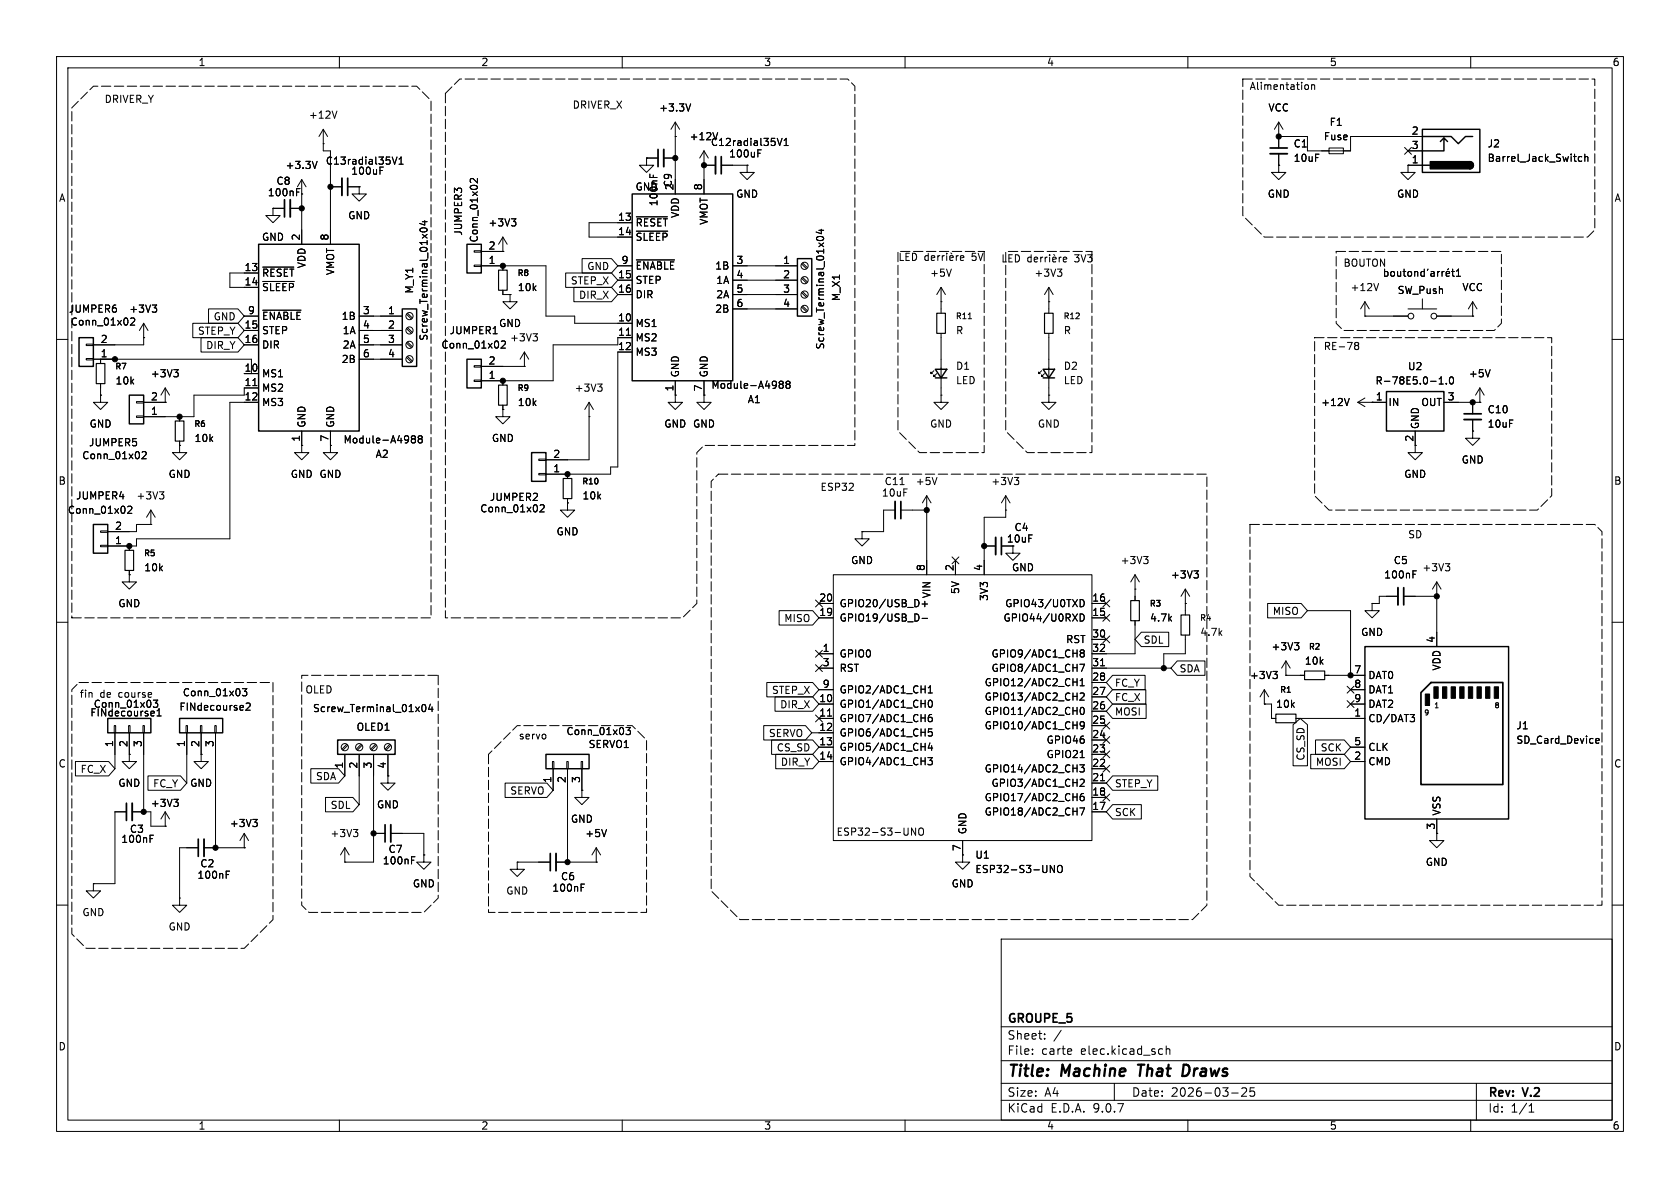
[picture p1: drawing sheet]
<svg xmlns="http://www.w3.org/2000/svg" width="297mm" height="210mm" viewBox="0 0 297 210" stroke-linecap="round" stroke-linejoin="round" font-family="sans-serif">
<g fill="none" stroke="#000" stroke-width=".18">
<path d="M10 10h277v190h-277zM12 12h273v186h-273zM59.6 19.6l-.5 1.3M60 10v2M110 10v2M122.1 18.4l-.4 1.2M160 10v2M210 10v2M230.9 15h.3l.1 .2v.5l-.4 .1M231.9 15.1l.2-.1h.3v.8M231.9 15v.8M260 10v2"/>
<path d="M48.3 36.8v1.3h1.2l-1.2 1.3-1.3-1.3h1.3M48.3 36.8h.1M48.3 36.8h2M51.3 36.8h2M52.4 34h.5M52.4 33.3h.6M53.3 34.3h.1M53.3 31.8v11.4M53.3 31.8l-.7 1.2M53.3 31.8l.8 1.2M56.1 28.5l-.5 1.3M57.1 25.4h.1"/>
<path d="M57.1 22.9v3.8h1.3v16.5M57.1 22.9l-.7 1.2M57.1 22.9l.8 1.2M58.4 33h2.1M61.5 33h2M63.5 33v1.3h1.3l-1.3 1.3-1.3-1.3h1.3M63.5 33h.1M67.2 30.1h.4M69.3 27.8l.5 1.2 .4-1.2M70.5 29h.8M70.5 28.1l.4-.3v1.2M74.7 39.2h.8"/>
<path d="M75.1 39v.8l-.9-.3M84.4 31.6v.7l-.9-.7-.4 .2 .2 .5M90.4 38.7h.8l-.4 .5M91 39.2l.2 .2v.3l-.2 .2M111.8 39.4h-7.7v2.5h7.7M112.5 38.3h5.5M114.3 27.9v1.3h1.3l-1.3 1.3-1.3-1.3h1.3M114.3 27.9h.1M114.3 27.9h2M114.9 30.8v.6M115.5 31v.4M117.3 27.9h2.1"/>
<path d="M119.4 24.1h.1M119.4 21.6l-.8 1.3M119.4 21.6l.7 1.3M119.4 21.6v10.2M124.5 29.2h.1M124.5 29.2h2M124.5 26.7l-.8 1.2M124.5 26.7l.7 1.2M124.5 26.7v7.6M126.9 23.4l-.4 1.3M127.5 29.2h4.6M132.1 29.2v1.3h1.2l-1.2 1.3-1.3-1.3h1.3"/>
<path d="M132.1 29.2h.1M134 27.1h.4M137.4 24.5l.4 1.2 .5-1.2M138.6 25.7h.7M138.6 24.8l.4-.3v1.2M226.1 24.1h.1M226.1 29.2v1.3h1.2l-1.2 1.3-1.3-1.3h1.3M226.1 29.2h.1M226.1 21.6l-.8 1.3M226.1 21.6l.7 1.3M226.1 21.6v4.6M226.1 27.2v2"/>
<path d="M226.1 24.1h5v2.6h7.7v-2.6h12.7M234.9 26.2h2.6v1h-2.6zM248.3 26.1l1.2 1.2M248.9 29.2v1.3h1.3l-1.3 1.3-1.3-1.3h1.3M248.9 29.2h.1M248.9 29.2h2.6M248.9 26.7h2.6M249.5 26.1l-1.2 1.2M279.6 27.7h-.3l-.3 .2 .1 .6h.5M280.2 27.8l.2-.1h.3v.8M280.2 27.2v1.3M23.1 56.3l.5-.1 .2 .4-.8 .9h.8"/>
<path d="M25.4 59.7h.1M25.4 57.2v3.8h-8.9M25.4 57.2l-.8 1.2M25.4 57.2l.8 1.2M26.9 53.9h.8l-.4 .5M27.5 54.4l.2 .2v.3l-.2 .3M34.1 57.1h8l1.1 1.3-1.1 1.3h-8zM35.5 59.7h6.6l1.1 1.3-1.1 1.2h-6.6zM36.9 54.6h5.2l1.1 1.3-1.1 1.3h-5.2zM43.2 55.9h2.5M43.2 58.4h2.5M45.7 48.3h-5.1v2.5h5.1"/>
<path d="M46.5 47.2h5.4M46.5 49.8h5.5M46.5 54.8h6.7M63.5 55.9h7.6M63.5 58.4h7.6M71.9 55.5l.8 .9M71.9 58.1l.8 .8M72 55.4l.9 .8M72 57.9l.9 .9M74.4 40.4a.69 .69 0 0 1 1.1 .3 .72 .72 0 0 1-1.3-.1zM83.8 46.9h1.3v.2h-1.3zM83.8 44.3h1.3v.3h-1.3z"/>
<path d="M85.1 47h11.4v8.9h5.1v1.3h10.2M85.1 44.5h3.8M88.9 44.5h.1M88.9 41.9v2.6M88.9 47v.8M88.9 51.3v.8h1.3M88.9 41.9l-.8 1.3M88.9 41.9l.8 1.3M90.2 52.1v1.2h1.2l-1.2 1.3-1.3-1.3h1.3M90.2 52.1h.1M94.2 59h.8l-.4 .5M94.8 59.5l.2 .2v.3l-.2 .3"/>
<path d="M100 48.3h8.1l1.1 1.2-1.1 1.3h-8.1zM101.5 50.8h6.6l1.1 1.3-1.1 1.2h-6.6zM102.9 45.7h5.2l1.1 1.3-1.1 1.3h-5.2zM109.2 47h2.6M109.2 49.5h2.6M109.2 52.1h2.6M110.7 59.3h.8M111.8 59.7h-2.6v1.3h-11.4v6.3h-12.7M112.5 40.9h5.5M112.5 45.9h6.8M129.5 54.6h11.5M129.5 47h11.5"/>
<path d="M129.5 49.5h11.5M129.5 52.1h11.5M141.7 46.7l.9 .8M141.7 49.2l.9 .8M141.7 51.7l.9 .9M141.7 54.3l.9 .8M141.9 46.5l.8 .8M141.9 49l.8 .9M141.9 51.6l.8 .8M141.9 54.1l.8 .8M144.4 42a.75 .75 0 0 1 1.2 .2 .72 .72 0 0 1-1.3-.1zM144.8 40.7h.8"/>
<path d="M145.2 40.5v.8l-.9-.3M159.1 44.8v1.2h.6M160.2 45.4h.4M160.8 44.8h-.6v1.2h.6M161.3 44.8a.64 .64 0 0 1 .8 .6 .64 .64 0 0 1-.8 .6zM164.1 44.8v1.2M164.1 45.3l-.4-.1-.2 .2 .1 .6h.5M164.6 45.6l.7-.1-.1-.2-.4-.1-.2 .2 .1 .6h.5M165.8 45.2v.8M166.2 45.2l-.4 .2M166.4 53.3h.1M166.4 50.8v4.6"/>
<path d="M166.4 58.9v11M166.4 50.8l-.8 1.3M166.4 50.8l.7 1.3M166.6 45.2v.8M166.9 45.2l-.3 .2M167.4 44.8v.1M167.4 45.2v.8M167.9 45.6l.6-.1v-.2l-.4-.1-.2 .2 .1 .6h.5M168.1 44.7l.2 .2M168.2 47.6l-.4 1.2M169.1 45.2v.8M169.4 45.2l-.3 .2"/>
<path d="M169.8 45.6l.6-.1-.1-.2-.3-.1-.2 .2v.6h.5M171.2 56.3h.6M177.3 45v1.3h.6M178.4 45.6h.4M179 45h-.6v1.3h.6M179.5 45a.64 .64 0 0 1 .7 .7 .64 .64 0 0 1-.7 .6zM182.3 45.5h-.4l-.2 .2 .1 .5h.5M182.3 45v1.3M182.8 45.9l.6-.1v-.3h-.4l-.2 .1 .1 .6h.5M184 45.5v.8M184.3 45.5l-.3 .2M184.8 45.5v.8"/>
<path d="M185.1 45.5l-.3 .2M185.4 53.3h.1M185.4 50.8l-.7 1.3M185.4 50.8l.8 1.3M185.4 50.8v4.6M185.4 58.9v11M185.6 45v.2M185.6 45.5v.8M186.1 45.9l.6-.1-.1-.3h-.3l-.2 .1 .1 .6h.4M186.3 45l.2 .2M186.9 47.6h.8l-.4 .5M187.3 45.5v.8"/>
<path d="M187.5 48.1l.2 .2v.3l-.2 .2M187.6 45.5l-.3 .2M188 45.9l.6-.1-.1-.3h-.3l-.2 .1v.6h.5M241.3 55.9h.1M241.3 53.3l-.8 1.3M241.3 53.3l.8 1.3M241.3 53.3v2.6M241.3 55.9h7.6M243.7 50.1l-.4 1.3M244.8 47.6v1.2M244.9 48l-.1 .1M245.1 48l.3 .2v.4l-.3 .2h-.3"/>
<path d="M245.9 48.1l.2-.1 .4 .1v.5l-.1 .2h-.3l-.2-.1zM247.1 48v.8h.3l.2-.1M247.6 48v.8M248 48h.5M248.2 47.6v1.1l.3 .1M248.9 54.6h5.1M249 48.1l.1-.1 .4 .1 .1 .5-.2 .2h-.3l-.1-.1zM250.1 48.1l.2-.1 .3 .1v.7M250.1 48v.8M251.5 52.8v1.8M251.8 48.1l-.4-.1-.2 .2 .1 .6h.5M251.8 47.6v1.2"/>
<path d="M252.5 47.6l-.2 .2M253 48.1h.5v.7M253.5 48.3l-.4 .1-.2 .1 .2 .3h.4M254 55.9h6.3M254.2 48v.8M254.5 48l-.3 .2M254.9 48v.8M255.3 48l-.4 .2M255.7 48.4l.6-.1-.1-.2-.4-.1-.1 .2v.6h.5M256.1 47.5l-.2 .2M256.6 48h.5M256.8 47.6v1.1l.3 .1"/>
<path d="M257.5 48.8h.7M257.5 47.9l.3-.3v1.2M260.3 55.9h.1M260.3 53.3l-.7 1.3M260.3 53.3l.8 1.3M260.3 53.3v2.6M10 60h2M15.2 63.4h1.3v.2h-1.3zM15.2 60.8h1.3v.3h-1.3zM16.5 63.5h27.9v2.5M17.8 69.9v1.2h1.2l-1.2 1.3-1.3-1.3h1.3M17.8 69.9h.1"/>
<path d="M17.8 63.5v.8M17.8 67.8v2.1M24.1 73.5h1.3v.3h-1.3zM24.1 71h1.3v.2h-1.3zM25.1 79.9l.5-.1 .3 .4-.8 .9h.8M25.4 71.1h3.8M29.2 71.1h.1M29.2 68.6v2.5M29.2 68.6l-.8 1.3M29.2 68.6l.8 1.3M30.7 65.3h.8l-.4 .5M31.3 65.8l.2 .3v.3l-.2 .2"/>
<path d="M31.7 78.7v1.3h1.3l-1.3 1.3-1.2-1.3h1.2M31.7 78.7h.1M31.7 73.7v.7M31.7 78v.7M43.2 61h2.5M43.2 66h2.5M44.7 68.2h.7M45.7 71.1h-5.1v24.2h-16.5v1.2h-5.1M45.7 68.6h-2.5v1.3h-8.9v3.8h-8.9M53.3 78.7v1.3h1.3l-1.3 1.3-1.2-1.3h1.2M53.3 78.7h.1M53.3 76.2v2.5"/>
<path d="M58.4 78.7v1.3h1.3l-1.3 1.3-1.3-1.3h1.3M58.4 78.7h.1M58.4 76.2v2.5M63.5 63.5h7.6M63.5 61h7.6M71.9 60.6l.8 .9M71.9 63.2l.8 .8M72 60.5l.9 .8M72 63l.9 .8M73 77.6l-.3-.3 .3-.3h.2l.2 .3-.2 .3M73 77.6l-.3 .2 .1 .4 .2 .1 .3-.1 .1-.1v-.3l-.2-.2M73 77.6h.2"/>
<path d="M74.2 77.6l-.3-.3 .3-.3h.2l.3 .3-.3 .3M74.2 77.6h.2M74.2 77.6l-.3 .2 .1 .4 .2 .1 .3-.1 .2-.1v-.3l-.3-.2M83.8 67.2h1.3v.2h-1.3zM83.8 64.6h1.3v.3h-1.3zM85.1 64.8h7.6M88.6 60.4l.5-.1 .3 .3-.8 .9h.8M88.9 72.4v1.3h1.3l-1.3 1.2-1.3-1.2h1.3M88.9 72.4h.1M88.9 67.3v.8M88.9 71.6v.8M92.7 64.8h.1"/>
<path d="M92.7 62.2l-.8 1.3M92.7 62.2l.8 1.3M92.7 62.2v2.6M104.1 73.7h.1M104.1 71.1l-.7 1.3M104.1 71.1l.8 1.3M104.1 71.1v10.2h-7.6M105.7 67.9h.7l-.4 .5M106.2 68.4l.2 .2v.3l-.2 .3M111.8 62.2h-2.6v20.4h-1.3v1.2h-11.4M119.4 69.9v1.2h1.2l-1.2 1.3-1.3-1.3h1.3M119.4 69.9h.1"/>
<path d="M119.4 67.3v2.6M124.5 69.9v1.2h1.2l-1.2 1.3-1.3-1.3h1.3M124.5 69.9h.1M124.5 67.3v2.6M138 67.9l-.3-.2 .3-.3h.2l.3 .2-.3 .3M138 67.9l-.3 .3 .1 .3 .2 .2 .3-.1 .2-.2v-.2l-.3-.3M138 67.9h.2M139.2 67.9l-.3-.2 .3-.3h.2l.3 .2-.3 .3M139.2 67.9h.2M139.2 67.9l-.3 .3 .1 .3 .2 .2 .4-.1 .1-.2v-.2l-.3-.3M165.1 65.5l-.5 .5v-.2v.2h.2M165.6 66l-.5 .5v-.2v.2h.3"/>
<path d="M166.4 69.9v1.2h1.2l-1.2 1.3-1.3-1.3h1.3M166.4 69.9h.1M184.1 65.5l-.5 .5v-.2v.2h.3M184.7 66l-.6 .5v-.2v.2h.3M185.4 69.9v1.2h1.3l-1.3 1.3-1.3-1.3h1.3M185.4 69.9h.1M238.5 70.4l-.4 1.3M239.5 60.8l.2 .3M239.5 60.8l.2-.3 .4 .1 .1 .2-.2 .3M239.7 61.1h.3M239.7 61.1l-.2 .2M240 61.1l.2 .2-.1 .4-.4 .1-.2-.2"/>
<path d="M240 71.1h5.1M240 71.1l1.3 .8M241.3 70.4l-1.3 .7M242.6 71.1h.1M250.2 76.2v3.8h1.3l-1.3 1.3-1.3-1.3h1.3M254.4 67.9h.7M254.4 67l.4-.4v1.3M255.3 71.1h6.3M255.7 67.8v.1M256.4 66.7l.1-.1a.68 .68 0 0 1 .5 .7 .68 .68 0 0 1-.5 .6 .84 .84 0 0 1-.1-1.2zM260.3 76.2v1.3h1.3l-1.3 1.2-1.2-1.2h1.2M260.3 76.2h.1"/>
<path d="M260.3 71.1v2.1M260.3 74.2v2M261.6 71.1h.1M261.6 68.6l-.7 1.3M261.6 68.6l.8 1.3M261.6 68.6v2.5M263.4 65.3l-.4 1.3M285 60h2M17.8 96.4h1.2v.2h-1.2zM17.8 93.9h1.2v.2h-1.2zM22.6 89.6l.5-.1 .2 .3-.8 .9h.8M22.9 96.5v.8"/>
<path d="M26.7 92.7h.1M26.7 90.2l-.8 1.2M26.7 90.2l.7 1.2M26.7 90.2v2.5M26.7 92.7h-2.6v1.3h-5.1M28.2 86.9h.8l-.5 .5M28.7 87.4l.3 .3v.3l-.3 .2M95.2 83.7h1.3v.2h-1.3zM95.2 81.2h1.3v.2h-1.3zM95.5 89.3l.5-.1 .2 .4-.8 .9h.8M100.3 88.9v1.3h1.3l-1.3 1.2-1.2-1.2h1.2M100.3 88.9h.1"/>
<path d="M100.3 83.8v.8M100.3 88.1v.8M152.4 94v1.3h1.3l-1.3 1.2-1.3-1.2h1.3M152.4 94h.1M158.2 90.2h-2v3.8h-3.8M159.1 85.7h.7M159.3 90.2h4.5M163.8 90.2h.1M163.8 87.6v14M163.8 87.6l-.7 1.3M163.8 87.6l.8 1.3M165.6 84.4l-.4 1.3"/>
<path d="M168.3 98.5l1.2 1.2M168.9 99.1v2.5M169.5 98.5l-1.2 1.2M174 96.5h2M177 96.5h2.1v1.3h1.2l-1.2 1.3-1.3-1.3h1.3M177.8 90.2h.1M177.8 87.6v3.8h-3.8v10.2M177.8 87.6l-.8 1.3M177.8 87.6l.8 1.3M179.3 84.4h.8l-.4 .5M179.9 84.9l.2 .2v.3l-.2 .3M202.2 98.4h.8l-.5 .5"/>
<path d="M202.7 98.9l.3 .2v.3l-.3 .2M255.5 99.6h.8l-.4 .5M10 110h2M22.9 101.6v1.3h1.2l-1.2 1.2-1.3-1.2h1.3M22.9 101.6h.1M22.9 100.8v.8M137.7 107.9h6l1.1 1.3-1.1 1.3h-6zM144.2 117.5l1.2 1.2M144.2 106.1l1.2 1.2M144.2 115l1.2 1.2M144.8 106.7h2.5M144.8 109.2h2.5"/>
<path d="M144.8 115.6h2.5M144.8 118.1h2.5M145.4 117.5l-1.2 1.2M145.4 106.1l-1.2 1.2M145.4 115l-1.2 1.2M147.3 101.6h45.7v47h-45.7zM162.2 108.6l.3 .5-.3 .6M163 106.8h1M163 109.3h1M163.5 106.3v1M190.4 120v1.2M190.9 117.4h.8l-.5 1.3"/>
<path d="M191 106a.64 .64 0 0 1 .7 .6 .64 .64 0 0 1-.7 .7zM191 108.5a.64 .64 0 0 1 .7 .7 .64 .64 0 0 1-.7 .6zM191.2 115.4l-.2-.2 .2-.3h.2l.3 .2-.3 .3M191.2 115.4l-.2 .3v.3l.2 .1h.4l.1-.2v-.2l-.3-.3M191.2 115.4h.2M193 106.7h2.6M193 109.2h2.6M193 118.1h14M193 113h2.6M194.6 117.7h.7M195 108.6l1.2 1.2M195 106.1l1.2 1.2"/>
<path d="M195 112.4l1.2 1.2M196.2 108.6l-1.2 1.2M196.2 106.1l-1.2 1.2M196.2 112.4l-1.2 1.2M196.7 119.4h5.7v2.5h-5.7l-1.1-1.2zM200.7 104.1h.1M200.7 101.6v4.6M200.7 109.7v5.9h-7.7M200.7 101.6l-.8 1.3M200.7 101.6l.7 1.3M201.8 111.8h4.8v2.5h-4.8l-1.1-1.3zM208.1 116.8h4.9v2.6h-4.9l-1.1-1.3z"/>
<path d="M209.5 106.7h.1M209.5 112.3v3.3h-3.8v2.5M209.5 104.1v4.6M209.5 104.1l-.7 1.3M209.5 104.1l.8 1.3M211.1 100.9h.7l-.4 .5M211.6 101.4l.2 .2v.3l-.2 .3M224.1 106.7h5.9l1.1 1.3-1.1 1.2h-5.9zM225 118.7h.8l-.4 .5M225.6 119.2l.2 .2v.3l-.2 .3M227.3 119.4h.1M227.3 119.4h3.3"/>
<path d="M227.3 116.8l-.7 1.3M227.3 116.8l.8 1.3M227.3 116.8v2.6M228.8 113.6h.8l-.4 .5M229.4 114.1l.2 .2v.3l-.2 .3M231.1 108h7.7v11.4M234.2 119.4h7.1M242.6 106.7v1.3h1.2l-1.2 1.2-1.3-1.2h1.3M242.6 106.7h.1M247.1 105.4h-3.3v1.3h-1.2M248.2 105.4h5.8M249.8 100.9h.6"/>
<path d="M249.8 101.5h.4M254 105.4h.1M254 102.9v11.4M254 102.9l-.8 1.2M254 102.9l.8 1.2M256.1 100.1l.2 .3v.3l-.2 .2M285 110h2M13.3 134.6h5.9l1.1 1.3-1.1 1.3h-5.9zM20.2 128.3h.2v1.2h-.2zM20.3 129.5v6.4M22.7 128.3h.3v1.2h-.3zM22.9 133.4v1.2h1.2l-1.2 1.3-1.3-1.3h1.3"/>
<path d="M22.9 133.4h.1M22.9 129.5v3.9M25.3 128.3h.2v1.2h-.2zM25.4 129.5v14M26.2 137.2h5.7l1.1 1.2-1.1 1.3h-5.7zM27.1 123.8h.8l-.4 .5 .3 .1v.5l-.2 .1-.5-.1M27.2 125.8l.1 .2-.6 .1M27.8 126.6h.7M27.8 125.7l.3-.4v1.3M32.9 128.3h.2v1.2h-.2zM33 129.5v8.9M35.4 128.3h.3v1.2h-.3z"/>
<path d="M35.6 133.4v1.2h1.2l-1.2 1.3-1.3-1.3h1.3M35.6 133.4h.1M35.6 129.5v3.9M38 128.3h.2v1.2h-.2zM38.1 129.5v20.4M42.8 121.7h.8l-.4 .5 .4 .1v.6l-.2 .1-.6-.1M43.5 124.4l.5-.1 .2 .3-.7 .9h.7M54.9 135.9h4.9l1.2 1.3-1.2 1.2h-4.9zM61 133.4v3.8M61.3 131.6l-.8 .8M61.5 131.7l-.9 .9M63.5 133.4v8.8"/>
<path d="M63.8 131.6l-.8 .8M64 131.7l-.8 .9M66 133.4v19h-5M66.4 131.6l-.9 .8M66.5 131.7l-.8 .9M68.6 137.2v1.2h1.2l-1.2 1.3-1.3-1.3h1.3M68.6 137.2h.1M68.6 133.4v3.8M68.9 131.6l-.8 .8M69.1 131.7l-.9 .9M74.7 124.7l.2-.2a.68 .68 0 0 1 .4 .7 .68 .68 0 0 1-.4 .6l-.2-.1-.1-.4zM76.1 124.5l-.3 .9h.8"/>
<path d="M76.4 125v.8M89.3 138.4h7.4l1.1 1.3-1.1 1.3h-7.4zM97.7 134.6h.2v1.3h-.2zM97.8 135.9v3.8M100.2 134.6h.3v1.3h-.3zM100.3 135.9v16.5M102.7 134.6h.3v1.3h-.3zM102.9 139.7v1.3h1.2l-1.2 1.2-1.3-1.2h1.3M102.9 139.7h.1M102.9 135.9v3.8M110.7 128.6h.8l-.5 .5 .4 .1v.5l-.2 .2-.5-.2M135 128.3h7.4l1.1 1.2-1.1 1.3h-7.4z"/>
<path d="M135.6 120.6h8.1l1.1 1.3-1.1 1.3h-8.1zM136.4 130.8h7.3l1.1 1.3-1.1 1.3h-7.3zM137 123.2h6.7l1.1 1.3-1.1 1.2h-6.7zM137.1 133.3h6.6l1.1 1.3-1.1 1.3h-6.6zM143.5 129.5h3.8M144.2 126.4l1.2 1.2M144.8 121.9h2.5M144.8 124.5h2.5M144.8 127h2.5M144.8 132.1h2.5M144.8 134.6h2.5M145.4 126.4l-1.2 1.2"/>
<path d="M146.3 126.6h.7M164 133.9h.8l-.4 .5 .4 .1v.6l-.2 .1-.6-.1M164.1 122.5h.7M164.1 121.6l.4-.4v1.3M164.2 123.9l.2-.1a.68 .68 0 0 1 .4 .6 .68 .68 0 0 1-.4 .6l-.2-.1-.1-.3zM164.4 131.3l-.3 .9h.8M164.7 126.3l-.4 .1a.86 .86 0 0 0 0 1.2l.5-.1v-.5l-.2-.2-.4 .1-.1 .1M164.7 131.8v.9M164.8 128.8h-.6l-.1 .7 .2-.2 .4 .1 .1 .2v.4l-.2 .1-.5-.1M189.7 120.6h.7M190.9 135.2h.8l-.4 .5 .3 .1v.5l-.2 .2-.5-.2M191 122.6l.4-.1 .3 .4-.8 .9h.8"/>
<path d="M191 137.9l.4-.2 .3 .4-.8 .9h.8M191 133.9h.7M191 121.2h.7M191 120.3l.3-.3v1.2M191.1 125.2l.2-.2a.68 .68 0 0 1 .4 .7 .68 .68 0 0 1-.4 .6l-.2-.1-.1-.4zM191.7 128.1l-.3 .3-.3-.1-.1-.2 .1-.5h.3l.2 .1a.84 .84 0 0 1-.3 1.1h-.2M193 123.2h2.6M193 130.8h2.6M193 120.7h2.6M193 125.7h2.6M193 128.3h2.6M193 133.4h2.6"/>
<path d="M193 135.9h2.6M193 138.4h2.6M194.6 138h.7M195 132.7l1.2 1.3M195 130.2l1.2 1.2M195 135.3l1.2 1.2M195 127.7l1.2 1.2M196.2 132.7l-1.2 1.3M196.2 130.2l-1.2 1.2M196.2 135.3l-1.2 1.2M196.2 127.7l-1.2 1.2M196.7 137.2h8v2.5h-8l-1.1-1.3z"/>
<path d="M196.7 124.5h5.9v2.5h-5.9l-1.1-1.3zM196.7 121.9h5.9v2.6h-5.9l-1.1-1.3zM223.5 124.5h.1M223.5 124.5h1.3v2.5h.8M223.5 121.9l-.7 1.3M223.5 121.9l.8 1.3M223.5 121.9v2.6M228.6 128.1l1.3-1.1 1.2 1.1v7.3h-2.5zM229.1 127h12.2M231.7 133.3h5.9l1.2 1.3-1.2 1.3h-5.9zM232.6 130.8h5l1.2 1.3-1.2 1.3h-5zM238.2 121.3l1.2 1.2"/>
<path d="M238.2 123.9l1.2 1.2M238.8 121.9h2.5M238.8 124.5h2.5M238.8 132.1h2.5M238.8 134.6h2.5M239.4 121.3l-1.2 1.2M239.4 123.9l-1.2 1.2M249.3 126.3h.8l-.5 .5M249.8 126.8l.3 .2v.3l-.3 .3M282.2 131.3h.5M282.2 130.6l.3-.1 .2 .3-.6 .2M16.5 156.2v1.3h1.3l-1.3 1.3-1.3-1.3h1.3"/>
<path d="M16.5 156.2h.1M22.4 143.5h-2.1v12.7h-3.8M23.4 143.5h3.3v2.6h2.5M26.5 148.3h.5M26.5 147.6h.6M29.2 146.1h.1M29.2 143.5l-.8 1.3M29.2 143.5l.8 1.3M29.2 143.5v2.6M30.7 141.3h.8l-.4 .5M31.3 141.8l.2 .2v.3l-.2 .3M31.7 158.8v1.2h1.3l-1.3 1.3-1.2-1.3h1.2"/>
<path d="M31.7 158.8h.1M35.1 149.9h-3.4v8.9M36.1 149.9h7.1M40 154.6h.4M40 154h.6M43.2 149.9h.1M43.2 147.3l-.8 1.3M43.2 147.3l.7 1.3M43.2 147.3v2.6M44.7 144.9h.8l-.4 .4M45.2 145.3l.3 .3v.3l-.3 .2M57.5 141h4.9l1.1 1.2-1.1 1.3h-4.9z"/>
<path d="M61 152.4h.1M61 149.9v2.5M61 149.9l-.8 1.2M61 149.9l.7 1.2M62.5 146.6h.8l-.5 .5M63 147.1l.3 .3v.3l-.3 .2M66 147.3h2.1M69.1 147.3h5.8v3.8M72.8 152.1h.4M72.8 151.5h.6M74.9 151.1v1.3h1.3l-1.3 1.3-1.2-1.3h1.2M74.9 151.1h.1"/>
<path d="M91.4 152.4v1.3h1.3l-1.3 1.2-1.2-1.2h1.2M91.4 152.4h.1M91.4 152.4h5.9M98.3 152.4h7.1M102.7 156.9h.5M102.7 156.3h.6M105.4 152.4h.1M105.4 149.9l-.8 1.2M105.4 149.9l.8 1.2M105.4 149.9v2.5M107.2 146.6l-.4 1.3M161.9 146.4v1.2l-.8-1.2v1.2"/>
<path d="M162.5 146.6l.2-.2a.43 .43 0 0 1 .6 .4v.4a.42 .42 0 0 1-.5 .5 .42 .42 0 0 1-.4-.5zM170.2 151.1v1.3h1.2l-1.2 1.3-1.3-1.3h1.3M170.2 151.1h.1M170.2 148.6v2.5M186.4 153v1.2l-.7-1.2v1.2M187.1 153h.2a.43 .43 0 0 1 .5 .4v.4a.42 .42 0 0 1-.4 .5 .42 .42 0 0 1-.5-.5v-.4zM190.9 142.8h.8l-.5 1.3M191.6 140.3h-.4a.86 .86 0 0 0 0 1.2l.4-.1 .1-.4-.3-.2h-.3l-.1 .2M193 143.5h2.6M193 141h2.6M195 140.4l1.2 1.2M196.2 140.4l-1.2 1.2"/>
<path d="M196.7 142.2h5.1v2.6h-5.1l-1.1-1.3zM254 147.3v1.3h1.3l-1.3 1.3-1.3-1.3h1.3M254 147.3h.1M254 144.8v2.5M10 160h2M177 166h108v32h-108zM285 160h2M60 198v2M110 198v2M160 198v2M177 194.5h108M177 191.5h108"/>
<path d="M177 187.5h108M177 181.5h108M182.5 186.3v.1M182.5 185.5v.1M184.7 183.6v.1M184.7 182.8v.1M187.6 182.1l-1.3 2M189.2 185.4l.3 .4-.8 .1M189.4 186.3l-.2 .1M197 191.5v3M205.4 185.4l.1 .1M205.5 186.3l-.1 .1"/>
<path d="M206.2 185.5l.2-.1 .3 .1 .1 .9M206.2 184.9v1.5M210 198v2M217.7 193.2h1.2M219.5 192.4l.6-.1 .2 .1 .1 .3-.9 1.1h.9M221.7 192.3h-.7v.7l.2-.1h.5l.1 .3-.1 .5-.2 .1-.5-.1M260 198v2M261 191.5v6.5M270.3 196.6h.9M270.3 195.5l.4-.4v1.5"/>
<circle cx="72.4" cy="55.9" r=".63"/>
<circle cx="72.4" cy="58.4" r=".63"/>
<circle cx="142.2" cy="49.5" r=".63"/>
<circle cx="142.2" cy="52.1" r=".63"/>
<circle cx="142.2" cy="54.6" r=".63"/>
<circle cx="142.2" cy="47" r=".63"/>
<circle cx="249.4" cy="55.9" r=".51"/>
<circle cx="253.5" cy="55.9" r=".51"/>
<circle cx="72.4" cy="61" r=".63"/>
<circle cx="72.4" cy="63.5" r=".63"/>
<circle cx="61" cy="132.1" r=".63"/>
<circle cx="63.5" cy="132.1" r=".63"/>
<circle cx="66" cy="132.1" r=".63"/>
<circle cx="68.6" cy="132.1" r=".63"/>
</g>
<path d="M201.2 188.2h1.1M201.7 188.2l-.2 2M210 188.3l-.7-.1-.3 2h.5l.5-.3" fill="none" stroke="#000" stroke-width=".4"/>
<path d="M88.1 47.8h1.6v3.5h-1.6zM165.6 55.4h1.5v3.5h-1.5zM184.7 55.4h1.5v3.5h-1.5zM17 64.3h1.5v3.5h-1.5zM31 74.4h1.5v3.6h-1.5zM88.1 68.1h1.6v3.5h-1.6zM22.1 97.3h1.5v3.5h-1.5zM99.6 84.6h1.5v3.5h-1.5zM199.9 106.2h1.5v3.5h-1.5zM208.8 108.7h1.5v3.6h-1.5zM230.6 118.6h3.6v1.5h-3.6zM225.6 126.2h3.5v1.6h-3.5z" fill="none" stroke="#000" stroke-width=".2"/>
<g fill="none" stroke="#000" stroke-width=".25">
<path d="M111.8 34.3h17.7v33h-17.7zM251.5 22.9h10.1v7.6h-10.1zM251.5 24.1h5l1.3 1.3 1.3-1.3h1.2M251.5 29.2h1.2M255.3 24.4l-.7 .6M255.9 25l-.6-.6v2.3h-3.8M259.8 28.6a.64 .64 0 0 1 .7 .6 .64 .64 0 0 1-.7 .6M14 59.7h2.5v5.1h-2.5zM45.7 43.2h17.8v33h-17.8zM71.1 54.6h2.6v10.2h-2.6zM82.5 43.2h2.6v5.1h-2.6zM141 45.7h2.5v10.2h-2.5z"/>
<path d="M22.9 69.9h2.5v5h-2.5zM82.5 63.5h2.6v5.1h-2.6zM165.4 65.3h2l-1 1.5zM165.4 66.8h2M184.4 65.3h2l-1 1.5zM184.4 66.8h2M245.1 69.2h10.2v7h-10.2zM16.5 92.7h2.5v5.1h-2.5zM94 80h2.5v5.1h-2.5zM241.3 114.3h25.4v30.5h-25.4zM19 127h7.7v2.5h-7.7zM31.7 127h7.7v2.5h-7.7z"/>
<path d="M59.7 130.8h10.1v2.6h-10.1zM96.5 133.4h7.6v2.5h-7.6z"/>
</g>
<g fill="none" stroke="#000" stroke-width=".3">
<path d="M50.3 35.3v3.1M61.5 31.5v3M116.3 26.4v3.1M127.5 27.7v3M224.5 26.2h3.1M258.8 73.2h3.1M159.3 88.6v3.1M177 95v3M248.2 103.9v3M253 120.7h12.7v18h-14.5v-16.3zM22.4 142v3M35.1 148.3v3.1"/>
<path d="M68.1 145.8v3M97.3 150.9v3"/>
</g>
<g fill="none" stroke="#000" stroke-width=".33">
<path d="M51.3 35.3v3.1M60.5 31.5v3M117.3 26.4v3.1M126.5 27.7v3M224.5 27.2h3.1M258.8 74.2h3.1M158.2 88.6v3.1M176 95v3M247.1 103.9v3M23.4 142v3M36.1 148.3v3.1M69.1 145.8v3"/>
<path d="M98.3 150.9v3"/>
</g>
<path d="M252.9 28.6h6.9v1.2h-6.9zM259.8 28.6a.64 .64 0 0 1 .7 .6 .64 .64 0 0 1-.7 .6z" fill="#000" stroke="#000" stroke-width=".25"/>
<g fill="#000" stroke="#000" stroke-width=".18">
<path d="M252 122.7h.7v2h-.7zM253.5 121.4h.8v2h-.8zM255 121.4h.8v2h-.8zM256.5 121.4h.8v2h-.8zM258.1 121.4h.7v2h-.7zM259.6 121.4h.7v2h-.7zM261.1 121.4h.8v2h-.8zM262.6 121.4h.8v2h-.8zM264.2 121.4h.7v2h-.7z"/>
<circle cx="53.3" cy="36.8" r=".46"/>
<circle cx="58.4" cy="33" r=".46"/>
<circle cx="119.4" cy="27.9" r=".46"/>
<circle cx="124.5" cy="29.2" r=".46"/>
<circle cx="226.1" cy="24.1" r=".46"/>
<circle cx="88.9" cy="47" r=".46"/>
<circle cx="20.3" cy="63.5" r=".46"/>
<circle cx="31.7" cy="73.7" r=".46"/>
<circle cx="88.9" cy="67.3" r=".46"/>
<circle cx="260.3" cy="71.1" r=".46"/>
<circle cx="22.9" cy="96.5" r=".46"/>
<circle cx="100.3" cy="83.8" r=".46"/>
<circle cx="163.8" cy="90.2" r=".46"/>
<circle cx="174" cy="96.5" r=".46"/>
<circle cx="205.7" cy="118.1" r=".46"/>
<circle cx="238.8" cy="119.4" r=".46"/>
<circle cx="254" cy="105.4" r=".46"/>
<circle cx="25.4" cy="143.5" r=".46"/>
<circle cx="38.1" cy="149.9" r=".46"/>
<circle cx="66" cy="147.3" r=".46"/>
<circle cx="100.3" cy="152.4" r=".46"/>
</g>
<path d="M78.7 16.5v92.7h41.9l2.6-2.5v-26.7l1.3-1.3h26.6v-63.5l-1.2-1.2h-68.6l-2.6 2.5M219.7 14h62.2v26.6l-1.2 1.3h-57.2l-3.8-3.8v-24.1M174 44.5v35.5h-11.4l-3.9-3.8v-31.7h15.3M193 44.5v35.5h-11.4l-3.8-3.8v-31.7h15.2M232.4 59.7h41.9v27.9l-2.5 2.6h-36.9l-2.5-2.6v-27.9M236.2 44.5h29.2v12.7l-1.2 1.2h-26.7l-1.3-1.2v-12.7M127 83.8h86.4v76.2l-2.6 2.6h-80l-5.1-5.1v-72.4l1.3-1.3M221 92.7h60.9l1.3 1.3v66h-57.1l-5.1-5.1v-62.2M12.7 109.2h63.5v-91.4l-2.5-2.6h-57.2l-3.8 3.9v90.1M77.5 119.4v39.4l-2.6 2.5h-20.3l-1.3-1.3v-40.6h24.2M14 120.7h34.3v41.9l-5.1 5h-28l-2.5-2.5v-43.2l1.3-1.2M86.4 133.4v27.9h27.9v-30.5l-2.5-2.5h-20.4l-5 5.1" fill="none" stroke="#000" stroke-width=".18" stroke-dasharray="1.7 .6"/>
<g font-size="2.8">
<text x="178" y="190.9">Title:</text>
<text x="187.7" y="190.9">Machine</text>
<text x="202.1" y="190.9">That</text>
<text x="210.7" y="190.9">Draws</text>
</g>
<g font-size="2.1">
<text x="178" y="184">Sheet:</text>
<text x="178" y="181.2">GROUPE_5</text>
<text x="178" y="186.7">File:</text>
<text x="184.1" y="186.7">carte</text>
<text x="191.1" y="186.7">elec.kicad_sch</text>
<text x="178" y="196.9">KiCad</text>
<text x="178" y="194.1">Size:</text>
<text x="184.7" y="194.1">A4</text>
<text x="185.7" y="196.9">E.D.A.</text>
<text x="193.3" y="196.9">9.0.7</text>
<text x="200" y="194.1">Date:</text>
<text x="207" y="194.1">2026-03-25</text>
<text x="263" y="194.3">Rev:</text>
<text x="263" y="196.9">Id:</text>
<text x="267.1" y="196.9">1/1</text>
<text x="269.4" y="194.3">V.2</text>
</g>
<g font-size="1.8">
<text x="35" y="11.9">1</text>
<text x="85" y="11.9">2</text>
<text x="135" y="11.9">3</text>
<text x="185" y="11.9">4</text>
<text x="235" y="11.9">5</text>
<text x="285" y="11.9">6</text>
<text x="220.8" y="16.1">Alimentation</text>
<text x="18.4" y="18.4">DRIVER_Y</text>
<text x="54.5" y="21.2">+12V</text>
<text x="101.1" y="19.4">DRIVER_X</text>
<text x="116.4" y="19.9">+3.3V</text>
<text x="224.1" y="19.9">VCC</text>
<text x="235" y="22.5">F1</text>
<text x="249.5" y="23.9">2</text>
<text x="57.5" y="29.3">C13radial35V1</text>
<text x="121.8" y="25">+12V</text>
<text x="125.6" y="26">C12radial35V1</text>
<text x="128.8" y="28">100uF</text>
<text x="228.6" y="26.3">C1</text>
<text x="228.6" y="28.8">10uF</text>
<text x="233.9" y="25">Fuse</text>
<text x="249.5" y="29">1</text>
<text x="249.5" y="26.4">3</text>
<text x="262.9" y="26.3">J2</text>
<text x="262.9" y="28.8">Barrel_Jack_Switch</text>
<text x="10.3" y="35.9">A</text>
<text x="47.3" y="34.9">100nF</text>
<text x="48.8" y="32.9">C8</text>
<text x="50.4" y="30.1">+3.3V</text>
<text x="62" y="31.1">100uF</text>
<text x="112.3" y="33.9">GND</text>
<text x="119.1" y="33.7" transform="rotate(-90 119.1 33.7)">2C9</text>
<text x="124.2" y="33.7" transform="rotate(-90 124.2 33.7)">8</text>
<text x="130" y="35.2">GND</text>
<text x="224" y="35.2">GND</text>
<text x="246.9" y="35.2">GND</text>
<text x="285.3" y="35.9">A</text>
<text x="61.5" y="39">GND</text>
<text x="81.9" y="41.8" transform="rotate(-90 81.9 41.8)">JUMPER3</text>
<text x="86.3" y="40.2">+3V3</text>
<text x="109.2" y="39.1">13</text>
<text x="109.2" y="41.7">14</text>
<text x="112.3" y="40.2">~{RESET}</text>
<text x="116.4" y="36.6" transform="rotate(-90 116.4 36.6)">100nF</text>
<text x="120.2" y="38.6" transform="rotate(-90 120.2 38.6)">VDD</text>
<text x="125.3" y="39.8" transform="rotate(-90 125.3 39.8)">VMOT</text>
<text x="46.2" y="42.8">GND</text>
<text x="53.1" y="42.6" transform="rotate(-90 53.1 42.6)">2</text>
<text x="54.2" y="47.5" transform="rotate(-90 54.2 47.5)">VDD</text>
<text x="58.2" y="42.6" transform="rotate(-90 58.2 42.6)">8</text>
<text x="84.7" y="43" transform="rotate(-90 84.7 43)">Conn_01x02</text>
<text x="86.3" y="46.7">1</text>
<text x="86.3" y="44.2">2</text>
<text x="103.7" y="47.9">GND</text>
<text x="109.8" y="46.7">9</text>
<text x="112.3" y="42.8">~{SLEEP}</text>
<text x="112.3" y="47.9">~{ENABLE}</text>
<text x="126.3" y="47.9">1B</text>
<text x="130.1" y="46.7">3</text>
<text x="138.4" y="46.7">1</text>
<text x="171.9" y="46.3">5V</text>
<text x="190.1" y="46.6">3V3</text>
<text x="237.4" y="47.3">BOUTON</text>
<text x="43.1" y="48">13</text>
<text x="43.1" y="50.5">14</text>
<text x="46.2" y="49.1">~{RESET}</text>
<text x="46.2" y="51.7">~{SLEEP}</text>
<text x="59.3" y="48.7" transform="rotate(-90 59.3 48.7)">VMOT</text>
<text x="73.3" y="52" transform="rotate(-90 73.3 52)">M_Y1</text>
<text x="91.4" y="51.7">10k</text>
<text x="100.8" y="50.5">STEP_X</text>
<text x="102.3" y="53">DIR_X</text>
<text x="109.2" y="49.3">15</text>
<text x="109.2" y="51.8">16</text>
<text x="112.3" y="50.4">STEP</text>
<text x="112.3" y="52.9">DIR</text>
<text x="126.5" y="50.4">1A</text>
<text x="126.5" y="52.9">2A</text>
<text x="130.1" y="49.3">4</text>
<text x="130.1" y="51.8">5</text>
<text x="138.4" y="49.3">2</text>
<text x="138.4" y="51.8">3</text>
<text x="148.7" y="53.3" transform="rotate(-90 148.7 53.3)">M_X1</text>
<text x="164.3" y="49.1">+5V</text>
<text x="182.8" y="49.1">+3V3</text>
<text x="238.7" y="51.7">+12V</text>
<text x="247" y="52.2">SW_Push</text>
<text x="258.4" y="51.7">VCC</text>
<text x="12.1" y="55.5">JUMPER6</text>
<text x="12.4" y="57.8">Conn_01x02</text>
<text x="22.8" y="55.5">+3V3</text>
<text x="34.9" y="59.4">STEP_Y</text>
<text x="37.7" y="56.8">GND</text>
<text x="43.1" y="58.2">15</text>
<text x="43.7" y="55.6">9</text>
<text x="46.2" y="56.7">~{ENABLE}</text>
<text x="46.2" y="59.3">STEP</text>
<text x="60.3" y="56.7">1B</text>
<text x="60.5" y="59.3">1A</text>
<text x="64.1" y="55.6">3</text>
<text x="64.1" y="58.2">4</text>
<text x="68.5" y="55.6">1</text>
<text x="68.5" y="58.2">2</text>
<text x="79.4" y="59.3">JUMPER1</text>
<text x="88.1" y="58">GND</text>
<text x="109.2" y="56.9">10</text>
<text x="109.2" y="59.4">11</text>
<text x="112.3" y="58">MS1</text>
<text x="126.3" y="55.5">2B</text>
<text x="130.1" y="54.4">6</text>
<text x="138.4" y="54.4">4</text>
<text x="168.9" y="59.3">R</text>
<text x="188" y="59.3">R</text>
<text x="17.7" y="63.2">1</text>
<text x="17.7" y="60.7">2</text>
<text x="36.3" y="61.9">DIR_Y</text>
<text x="43.1" y="60.7">16</text>
<text x="43.1" y="65.8">10</text>
<text x="46.2" y="61.8">DIR</text>
<text x="60.3" y="64.4">2B</text>
<text x="60.5" y="61.8">2A</text>
<text x="64.1" y="60.7">5</text>
<text x="64.1" y="63.2">6</text>
<text x="68.5" y="60.7">3</text>
<text x="68.5" y="63.2">4</text>
<text x="75.8" y="60.3" transform="rotate(-90 75.8 60.3)">Screw_Terminal_01x04</text>
<text x="77.9" y="61.8">Conn_01x02</text>
<text x="86.3" y="64.5">2</text>
<text x="90.1" y="60.6">+3V3</text>
<text x="109.2" y="62">12</text>
<text x="112.3" y="60.6">MS2</text>
<text x="112.3" y="63.1">MS3</text>
<text x="145.9" y="61.9" transform="rotate(-90 145.9 61.9)">Screw_Terminal_01x04</text>
<text x="168.9" y="65.6">D1</text>
<text x="188" y="65.6">D2</text>
<text x="233.9" y="62.1">RE-78</text>
<text x="248.8" y="65.6">U2</text>
<text x="20.3" y="68.2">10k</text>
<text x="26.6" y="66.9">+3V3</text>
<text x="26.6" y="70.9">2</text>
<text x="43.1" y="68.3">11</text>
<text x="43.1" y="70.9">12</text>
<text x="46.2" y="66.9">MS1</text>
<text x="46.2" y="69.4">MS2</text>
<text x="46.2" y="72">MS3</text>
<text x="86.3" y="67.1">1</text>
<text x="91.4" y="72">10k</text>
<text x="101.5" y="69.4">+3V3</text>
<text x="119.1" y="69.3" transform="rotate(-90 119.1 69.3)">1</text>
<text x="120.2" y="66.8" transform="rotate(-90 120.2 66.8)">GND</text>
<text x="124.2" y="69.3" transform="rotate(-90 124.2 69.3)">7</text>
<text x="125.3" y="66.8" transform="rotate(-90 125.3 66.8)">GND</text>
<text x="125.7" y="68.9">Module-A4988</text>
<text x="132.1" y="71.5">A1</text>
<text x="168.9" y="68.1">LED</text>
<text x="188" y="68.1">LED</text>
<text x="233.5" y="72">+12V</text>
<text x="243.1" y="68.2">R-78E5.0-1.0</text>
<text x="243.1" y="70.9">1</text>
<text x="245.4" y="72">IN</text>
<text x="251.2" y="72">OUT</text>
<text x="255.8" y="70.9">3</text>
<text x="259.6" y="66.9">+5V</text>
<text x="15.7" y="75.8">GND</text>
<text x="26.6" y="73.4">1</text>
<text x="54.2" y="75.7" transform="rotate(-90 54.2 75.7)">GND</text>
<text x="59.3" y="75.7" transform="rotate(-90 59.3 75.7)">GND</text>
<text x="117.3" y="75.8">GND GND</text>
<text x="164.3" y="75.8">GND</text>
<text x="183.4" y="75.8">GND</text>
<text x="251.1" y="75.9" transform="rotate(-90 251.1 75.9)">GND</text>
<text x="262.9" y="73.3">C10</text>
<text x="262.9" y="75.8">10uF</text>
<text x="14.4" y="81.4">Conn_01x02</text>
<text x="15.6" y="79.1">JUMPER5</text>
<text x="34.3" y="78.3">10k</text>
<text x="53.1" y="78.2" transform="rotate(-90 53.1 78.2)">1</text>
<text x="58.2" y="78.2" transform="rotate(-90 58.2 78.2)">7</text>
<text x="60.6" y="78.6">Module-A4988</text>
<text x="66.3" y="81.1">A2</text>
<text x="86.9" y="78.3">GND</text>
<text x="97.7" y="83.6">1</text>
<text x="97.7" y="81">2</text>
<text x="249.9" y="78.2" transform="rotate(-90 249.9 78.2)">2</text>
<text x="258.3" y="82.1">GND</text>
<text x="10.3" y="85.9">B</text>
<text x="13.4" y="88.5">JUMPER4</text>
<text x="24" y="88.5">+3V3</text>
<text x="29.7" y="84.7">GND</text>
<text x="51.3" y="84.7">GND GND</text>
<text x="86.5" y="88.7">JUMPER2</text>
<text x="102.9" y="88.5">10k</text>
<text x="145" y="87">ESP32</text>
<text x="155.8" y="88">10uF</text>
<text x="156.3" y="86">C11</text>
<text x="161.8" y="86">+5V</text>
<text x="175.2" y="86">+3V3</text>
<text x="248.2" y="84.7">GND</text>
<text x="285.3" y="85.9">B</text>
<text x="11.9" y="91">Conn_01x02</text>
<text x="20.2" y="93.7">2</text>
<text x="84.8" y="90.8">Conn_01x02</text>
<text x="98.3" y="94.8">GND</text>
<text x="179.3" y="94.1">C4</text>
<text x="248.8" y="95.4">SD</text>
<text x="20.2" y="96.3">1</text>
<text x="25.4" y="101.2">10k</text>
<text x="150.4" y="99.9">GND</text>
<text x="163.6" y="101" transform="rotate(-90 163.6 101)">8</text>
<text x="168.7" y="101" transform="rotate(-90 168.7 101)">2</text>
<text x="173.7" y="101" transform="rotate(-90 173.7 101)">4</text>
<text x="177.9" y="96.1">10uF</text>
<text x="178.8" y="101.2">GND</text>
<text x="198" y="99.9">+3V3</text>
<text x="246.3" y="99.9">C5</text>
<text x="251.4" y="101.2">+3V3</text>
<text x="20.8" y="107.5">GND</text>
<text x="144.7" y="106.4">20</text>
<text x="148.3" y="107.5">GPIO20/USB_D+</text>
<text x="164.7" y="105.8" transform="rotate(-90 164.7 105.8)">VIN</text>
<text x="169.8" y="105.1" transform="rotate(-90 169.8 105.1)">5V</text>
<text x="174.9" y="106.3" transform="rotate(-90 174.9 106.3)">3V3</text>
<text x="177.6" y="107.5">GPIO43/U0TXD</text>
<text x="193" y="106.4">16</text>
<text x="206.9" y="102.5">+3V3</text>
<text x="244.6" y="102.5">100nF</text>
<text x="138.6" y="110.2">MISO</text>
<text x="144.7" y="109">19</text>
<text x="148.3" y="110.1">GPIO19/USB_D-</text>
<text x="177.3" y="110.1">GPIO44/U0RXD</text>
<text x="188.4" y="113.9">RST</text>
<text x="193" y="109">15</text>
<text x="193" y="112.8">30</text>
<text x="202.1" y="114">SDL</text>
<text x="203.2" y="110.1">4.7k</text>
<text x="212.1" y="112.6">4.7k</text>
<text x="224.9" y="108.9">MISO</text>
<text x="240.5" y="112.6">GND</text>
<text x="253.7" y="113.7" transform="rotate(-90 253.7 113.7)">4</text>
<text x="145.3" y="115.3">1</text>
<text x="145.3" y="117.9">3</text>
<text x="148.3" y="116.4">GPIO0</text>
<text x="148.3" y="119">RST</text>
<text x="175.2" y="116.4">GPIO9/ADC1_CH8</text>
<text x="175.2" y="119">GPIO8/ADC1_CH7</text>
<text x="193" y="115.3">32</text>
<text x="193" y="117.9">31</text>
<text x="208.4" y="119.1">SDA</text>
<text x="224.7" y="115.2">+3V3</text>
<text x="230.6" y="117.7">10k</text>
<text x="239.3" y="119.1">7</text>
<text x="254.9" y="118.6" transform="rotate(-90 254.9 118.6)">VDD</text>
<text x="14" y="123.5">fin</text>
<text x="16.5" y="125.3">Conn_01x03</text>
<text x="17.7" y="123.5">de</text>
<text x="21.1" y="123.5">course</text>
<text x="31.6" y="125.8">FINdecourse2</text>
<text x="32.2" y="123.3">Conn_01x03</text>
<text x="53.9" y="122.8">OLED</text>
<text x="136.4" y="122.9">STEP_X</text>
<text x="137.8" y="125.4">DIR_X</text>
<text x="144.7" y="124.2">10</text>
<text x="145.3" y="121.7">9</text>
<text x="148.3" y="122.8">GPIO2/ADC1_CH1</text>
<text x="148.3" y="125.3">GPIO1/ADC1_CH0</text>
<text x="174" y="124.1">GPIO13/ADC2_CH2</text>
<text x="174" y="121.5">GPIO12/ADC2_CH1</text>
<text x="193" y="122.9">27</text>
<text x="193" y="120.4">28</text>
<text x="193" y="125.5">26</text>
<text x="197" y="121.6">FC_Y</text>
<text x="197" y="124.1">FC_X</text>
<text x="220.9" y="120.2">+3V3</text>
<text x="225.5" y="125.3">10k</text>
<text x="239.3" y="121.7">8</text>
<text x="239.3" y="124.2">9</text>
<text x="241.8" y="120.2">DAT0</text>
<text x="241.8" y="122.8">DAT1</text>
<text x="241.8" y="125.3">DAT2</text>
<text x="15.9" y="126.8">FINdecourse1</text>
<text x="55.2" y="126.1">Screw_Terminal_01x04</text>
<text x="62.9" y="129.4">OLED1</text>
<text x="91.6" y="130.9">servo</text>
<text x="100" y="130.1">Conn_01x03</text>
<text x="135.8" y="130.5">SERVO</text>
<text x="144.7" y="126.7">11</text>
<text x="144.7" y="129.3">12</text>
<text x="144.7" y="131.8">13</text>
<text x="148.3" y="127.9">GPIO7/ADC1_CH6</text>
<text x="148.3" y="130.4">GPIO6/ADC1_CH5</text>
<text x="174" y="126.6">GPIO11/ADC2_CH0</text>
<text x="174" y="129.1">GPIO10/ADC1_CH9</text>
<text x="184.9" y="131.7">GPIO46</text>
<text x="193" y="130.6">24</text>
<text x="193" y="128">25</text>
<text x="197" y="126.7">MOSI</text>
<text x="239.3" y="126.7">1</text>
<text x="239.3" y="131.8">5</text>
<text x="241.8" y="127.9">CD/DAT3</text>
<text x="268" y="129.1">J1</text>
<text x="268" y="131.7">SD_Card_Device</text>
<text x="10.3" y="135.9">C</text>
<text x="14.2" y="136.8">FC_X</text>
<text x="20.1" y="132.2" transform="rotate(-90 20.1 132.2)">1</text>
<text x="22.6" y="132.2" transform="rotate(-90 22.6 132.2)">2</text>
<text x="25.1" y="132.2" transform="rotate(-90 25.1 132.2)">3</text>
<text x="32.8" y="132.2" transform="rotate(-90 32.8 132.2)">1</text>
<text x="35.3" y="132.2" transform="rotate(-90 35.3 132.2)">2</text>
<text x="37.8" y="132.2" transform="rotate(-90 37.8 132.2)">3</text>
<text x="60.7" y="136" transform="rotate(-90 60.7 136)">1</text>
<text x="63.2" y="136" transform="rotate(-90 63.2 136)">2</text>
<text x="65.8" y="136" transform="rotate(-90 65.8 136)">3</text>
<text x="68.3" y="136" transform="rotate(-90 68.3 136)">4</text>
<text x="104" y="132.4">SERVO1</text>
<text x="137.2" y="133">CS_SD</text>
<text x="137.9" y="135.6">DIR_Y</text>
<text x="144.7" y="134.4">14</text>
<text x="148.3" y="132.9">GPIO5/ADC1_CH4</text>
<text x="148.3" y="135.5">GPIO4/ADC1_CH3</text>
<text x="174" y="136.8">GPIO14/ADC2_CH3</text>
<text x="184.9" y="134.2">GPIO21</text>
<text x="193" y="133.1">23</text>
<text x="193" y="135.6">22</text>
<text x="230.8" y="134.6" transform="rotate(-90 230.8 134.6)">CS_SD</text>
<text x="232.5" y="135.6">MOSI</text>
<text x="233.4" y="133">SCK</text>
<text x="239.3" y="134.4">2</text>
<text x="241.8" y="132.9">CLK</text>
<text x="241.8" y="135.5">CMD</text>
<text x="285.3" y="135.9">C</text>
<text x="20.8" y="139.3">GND</text>
<text x="26.6" y="142.8">+3V3</text>
<text x="27" y="139.4">FC_Y</text>
<text x="33.5" y="139.3">GND</text>
<text x="55.8" y="138.1">SDA</text>
<text x="58.4" y="143.2">SDL</text>
<text x="66.5" y="143.1">GND</text>
<text x="90.1" y="140.7">SERVO</text>
<text x="97.5" y="138.5" transform="rotate(-90 97.5 138.5)">1</text>
<text x="100.1" y="138.5" transform="rotate(-90 100.1 138.5)">2</text>
<text x="102.6" y="138.5" transform="rotate(-90 102.6 138.5)">3</text>
<text x="174" y="141.8">GPIO17/ADC2_CH6</text>
<text x="175.2" y="139.3">GPIO3/ADC1_CH2</text>
<text x="193" y="138.2">21</text>
<text x="193" y="140.7">18</text>
<text x="193" y="143.3">17</text>
<text x="197" y="139.4">STEP_Y</text>
<text x="21.3" y="149.2">100nF</text>
<text x="22.9" y="147.4">C3</text>
<text x="40.5" y="146.4">+3V3</text>
<text x="58.3" y="148.2">+3V3</text>
<text x="100.8" y="145.6">GND</text>
<text x="103.4" y="148.2">+5V</text>
<text x="147.8" y="147.9">ESP32-S3-UNO</text>
<text x="171" y="147.6" transform="rotate(-90 171 147.6)">GND</text>
<text x="174" y="144.4">GPIO18/ADC2_CH7</text>
<text x="197" y="144.5">SCK</text>
<text x="253.7" y="146.8" transform="rotate(-90 253.7 146.8)">3</text>
<text x="254.9" y="144.3" transform="rotate(-90 254.9 144.3)">VSS</text>
<text x="34.8" y="155.5">100nF</text>
<text x="35.3" y="153.5">C2</text>
<text x="67.6" y="153">100nF</text>
<text x="68.6" y="151">C7</text>
<text x="99.1" y="155.8">C6</text>
<text x="169.9" y="150.6" transform="rotate(-90 169.9 150.6)">7</text>
<text x="172.3" y="152">U1</text>
<text x="172.3" y="154.5">ESP32-S3-UNO</text>
<text x="252" y="153.3">GND</text>
<text x="72.9" y="157.1">GND</text>
<text x="89.4" y="158.3">GND</text>
<text x="97.5" y="157.8">100nF</text>
<text x="168.1" y="157.1">GND</text>
<text x="14.5" y="162.2">GND</text>
<text x="29.7" y="164.7">GND</text>
<text x="10.3" y="185.9">D</text>
<text x="285.3" y="185.9">D</text>
<text x="35" y="199.9">1</text>
<text x="85" y="199.9">2</text>
<text x="135" y="199.9">3</text>
<text x="185" y="199.9">4</text>
<text x="235" y="199.9">5</text>
<text x="285" y="199.9">6</text>
</g>
<g font-size="1.4">
<text x="91.4" y="49">R8</text>
<text x="168.9" y="56.6">R11</text>
<text x="187.9" y="56.6">R12</text>
<text x="20.3" y="65.5">R7</text>
<text x="91.4" y="69.3">R9</text>
<text x="34.3" y="75.7">R6</text>
<text x="102.8" y="85.8">R10</text>
<text x="25.4" y="98.5">R5</text>
<text x="203.2" y="107.4">R3</text>
<text x="212.1" y="110">R4</text>
<text x="231.3" y="115">R2</text>
<text x="226.2" y="122.7">R1</text>
</g>
<g font-size="1.3">
<text x="253.4" y="125.4">1</text>
<text x="264.1" y="125.4">8</text>
<text x="251.7" y="126.7">9</text>
</g>
</svg>
